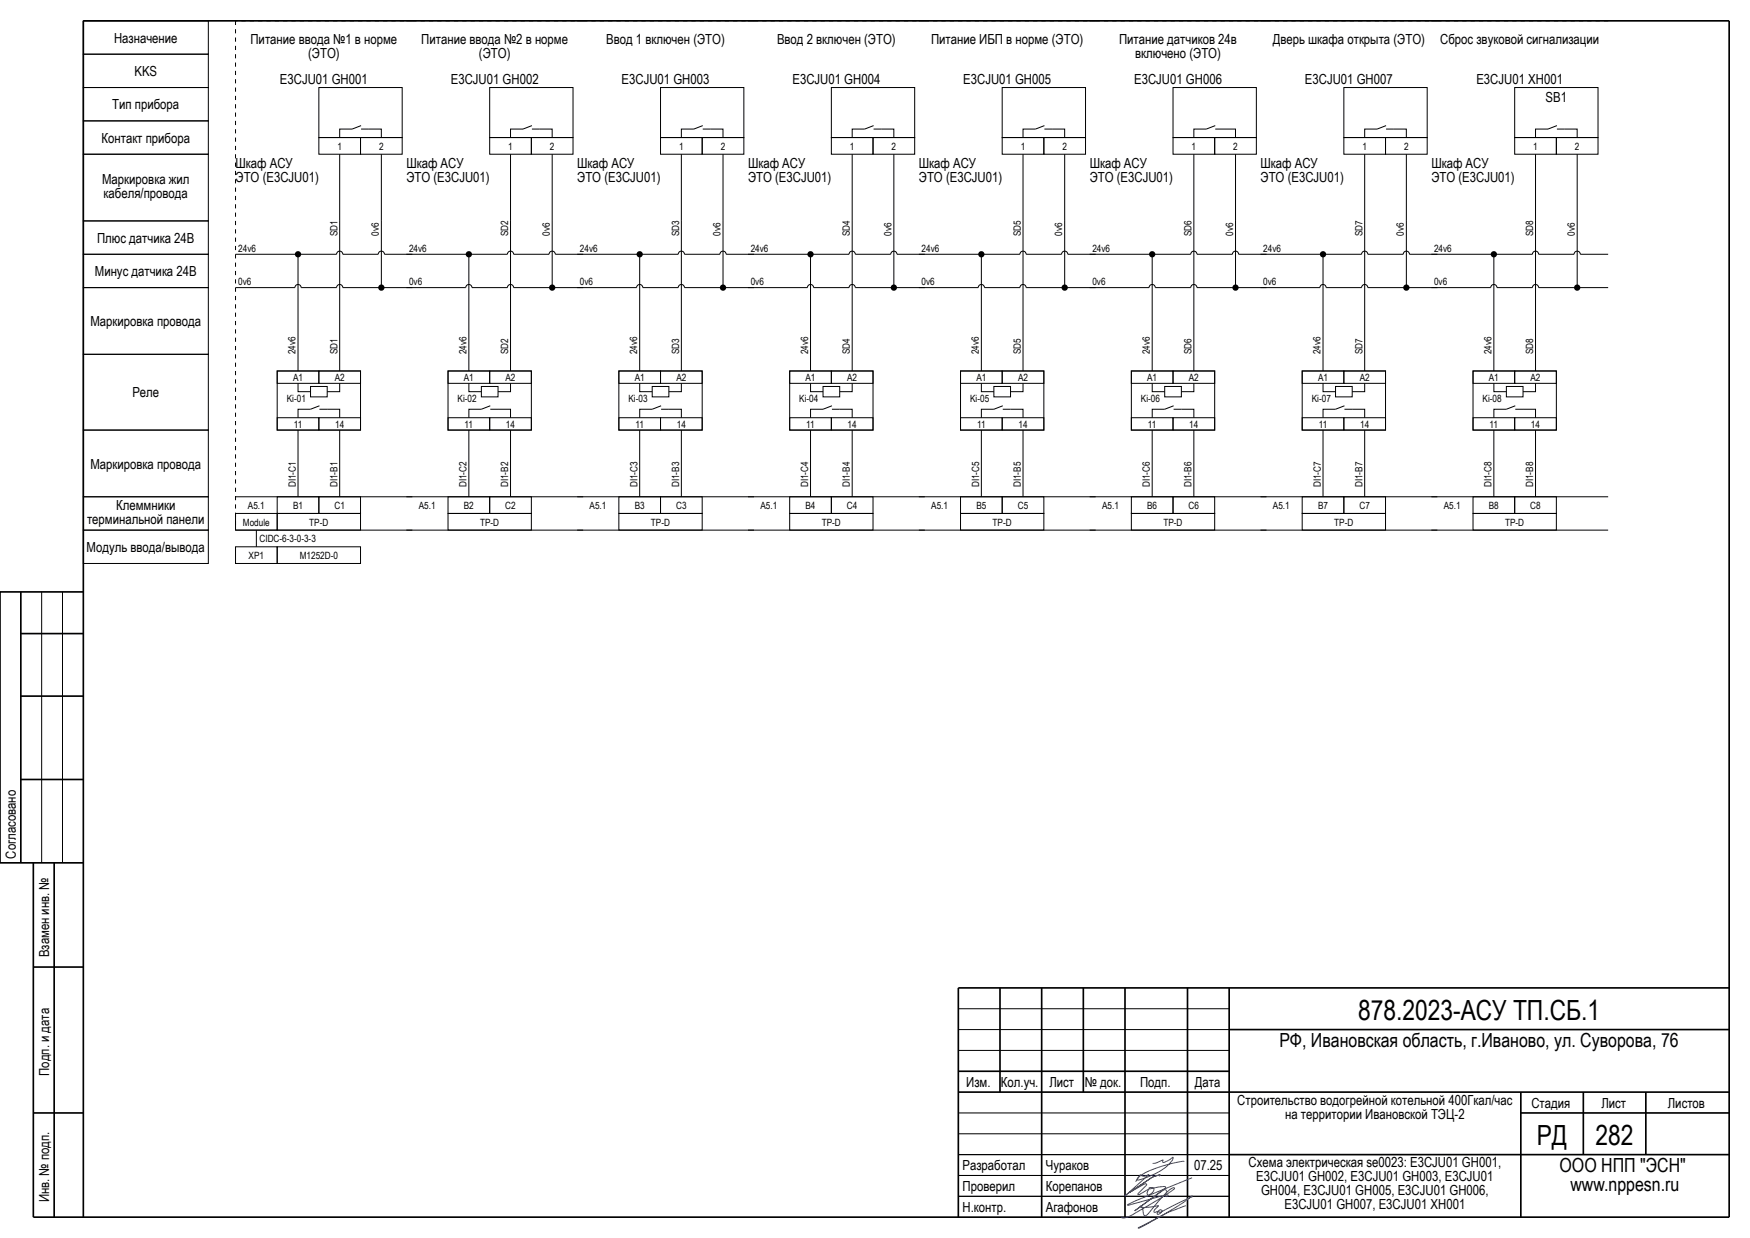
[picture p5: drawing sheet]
<svg xmlns="http://www.w3.org/2000/svg" width="420mm" height="297mm" viewBox="0 0 420 297" stroke-linecap="round" stroke-linejoin="round" font-family="sans-serif">
<g fill="#000" stroke="#000" stroke-width=".24">
<path d="M81.5 37v16zM91.5 37v16zM122.5 37v16zM132.5 37v16zM163.5 37v16zM173.5 37v16zM204.5 37v16zM214.5 37v16zM245.5 37v16zM255.5 37v16zM286.5 37v16zM296.5 37v16z"/>
<path d="M327.5 37v16zM337.5 37v16zM368.5 37v16zM378.5 37v16zM81.5 53v36zM91.5 53v15.6zM122.5 53v36zM132.5 53v15.6zM163.5 53v36zM173.5 53v15.6zM204.5 53v36zM214.5 53v15.6z"/>
<path d="M245.5 53v36zM255.5 53v15.6zM286.5 53v36zM296.5 53v15.6zM327.5 53v36zM337.5 53v15.6zM368.5 53v36zM378.5 53v15.6zM56.5 69h14.3zM56.5 61h24.3zM71.5 61.4v27.6zM72.3 69h8.5z"/>
<path d="M82.3 61h8.5zM82.3 69h16.7zM92.3 61h6.7zM97.5 69h14.3zM97.5 61h24.3zM112.5 61.4v27.6zM113.3 69h8.5zM123.3 61h8.5zM123.3 69h16.7zM133.3 61h6.7zM138.5 69h14.3zM138.5 61h24.3z"/>
<path d="M153.5 61.4v27.6zM154.3 69h8.5zM164.3 61h8.5zM164.3 69h16.7zM174.3 61h6.7zM179.5 69h14.3zM179.5 61h24.3zM194.5 61.4v27.6zM195.3 69h8.5zM205.3 61h8.5zM205.3 69h16.7zM215.3 61h6.7z"/>
<path d="M220.5 69h14.3zM220.5 61h24.3zM235.5 61.4v27.6zM236.3 69h8.5zM246.3 61h8.5zM246.3 69h16.7zM256.3 61h6.7zM261.5 69h14.3zM261.5 61h24.3zM276.5 61.4v27.6zM277.3 69h8.5zM287.3 61h8.5z"/>
<path d="M287.3 69h16.7zM297.3 61h6.7zM302.5 69h14.3zM302.5 61h24.3zM317.5 61.4v27.6zM318.3 69h8.5zM328.3 61h8.5zM328.3 69h16.7zM338.3 61h6.7zM343.5 69h14.3zM343.5 61h24.3zM358.5 61.4v27.6z"/>
<path d="M359.3 69h8.5zM369.3 61h8.5zM369.3 69h16.7zM379.3 61h6.7zM56.5 119.2h42.5zM71.5 103.2v16zM81.5 103.2v16zM97.5 119.2h42.5zM112.5 103.2v16zM122.5 103.2v16zM138.5 119.2h42.5zM153.5 103.2v16z"/>
<path d="M163.5 103.2v16zM179.5 119.2h42.5zM194.5 103.2v16zM204.5 103.2v16zM220.5 119.2h42.5zM235.5 103.2v16zM245.5 103.2v16zM261.5 119.2h42.5zM276.5 103.2v16zM286.5 103.2v16zM302.5 119.2h42.5zM317.5 103.2v16z"/>
<path d="M327.5 103.2v16zM343.5 119.2h42.5zM358.5 103.2v16zM368.5 103.2v16zM56.5 127.2h42.5zM61.5 127.2v4zM97.5 127.2h42.5zM138.5 127.2h42.5zM179.5 127.2h42.5zM220.5 127.2h42.5zM261.5 127.2h42.5zM302.5 127.2h42.5z"/>
<path d="M343.5 127.2h42.5zM10 142v65zM15 142v65zM230 252h65zM230 247h65zM230 242h65zM230 277h65zM230 272h65zM230 267h65zM230 287h65zM230 282h65z"/>
</g>
<g fill="#000" stroke="#000" stroke-width=".4">
<path d="M20 5h395zM5 152h15zM5 167h15zM5 187h15zM5 142v65zM8 207v85zM13 207v85zM8 232h12zM230 237h185zM230 257h65zM295 247h120zM8 267h12z"/>
<path d="M230 262h185zM240 237v25zM260 237v25zM295 277h120zM365 267h50zM380 262v15zM395 262v15zM8 292h407zM20 5v287zM230 237v55zM250 237v55zM270 237v55z"/>
<path d="M285 237v55zM295 237v55zM365 262v30zM415 5v287z"/>
</g>
<path d="M20 142h-20v65h20" fill="none" stroke="#000" stroke-width=".4"/>
<path d="M284.2 278.7l-.1-.1a26.7 26.7 0 0 0-10.8 3.7l-.4 .8a14 14 0 0 0 8.5-4.9l.1-.6-2.1 1.3a.32 .32 0 0 1-.4-.2 .32 .32 0 0 1 .1-.4l-1.5 .7-1 .1M284.6 289.2a74 74 0 0 0-11.4 5.4l1.9-.9 4.7-2.6 6.4-4.1-.1 .1-7.4 3.7h-.4a.34 .34 0 0 1-.1-.4 .34 .34 0 0 1 .5-.1 .34 .34 0 0 1 .1 .4 .74 .74 0 0 1-1.1 .5l.4-.6h-.2a.72 .72 0 0 1-1 .1l1-1.5a9.8 9.8 0 0 1-4.2 .3v-.2a.9 .9 0 0 1 .6 1.2l.1 .4a.57 .57 0 0 0 .2 .7 .57 .57 0 0 0 .8-.2l1.1-1.3a20.9 20.9 0 0 1 4.9-5.1h.4l.1 .1-3.4 2.4-5.3 3.1a6.1 6.1 0 0 1-3.9 1.6v-.4M286.1 282.5l-13.4 5.5-2.1 1.1 9.4-2.5a.25 .25 0 0 1 .3 .2 .25 .25 0 0 1-.3 .3l-.3-.5 .3-.5a.48 .48 0 0 0-.1-.6 .48 .48 0 0 0-.6-.1l-7 5.1 7.5-5.6-.2-.2-.3-.1-3.4 .6-.1-.1a.65 .65 0 0 1 1 0 .65 .65 0 0 1-.2 1l-.8 .6a.48 .48 0 0 1-.5-.3 .48 .48 0 0 1 .1-.6l.2-.5-2.2 1.3-.3-.1 2.1-2.3a.56 .56 0 0 0-.9 .1l-3.2 1.8 5.3-3.6 2-.6-2 .6-6.4 4.4 5.7-5.1a1.72 1.72 0 0 1-2 .1l-1.1 1.6" fill="none" stroke="#00f" stroke-width=".24"/>
<path d="M56.5 5v122.2zM56.5 5h42.5zM97.5 5h42.5zM138.5 5h42.5zM179.5 5h42.5zM220.5 5h42.5zM261.5 5h42.5zM302.5 5h42.5zM343.5 5h42.5z" fill="#000" stroke="#000" stroke-width=".24" stroke-dasharray="1 1" stroke-linecap="butt"/>
<g fill="none" stroke="#000" stroke-width=".24">
<path d="M20 13h30v8h-30zM20 5h30v8h-30zM20 37h30v16h-30zM20 29h30v8h-30zM20 21h30v8h-30zM76.5 33h10v4h-10zM76.5 21h20v12h-20zM86.5 33h10v4h-10zM86.7 30.1l-2.2 .9h-3v2M86.7 31h4.8v2M117.5 33h10v4h-10zM117.5 21h20v12h-20z"/>
<path d="M127.5 33h10v4h-10zM127.7 30.1l-2.2 .9h-3v2M127.7 31h4.8v2M158.5 33h10v4h-10zM158.5 21h20v12h-20zM168.5 33h10v4h-10zM168.7 30.1l-2.2 .9h-3v2M168.7 31h4.8v2M199.5 33h10v4h-10zM199.5 21h20v12h-20zM209.5 33h10v4h-10zM209.7 30.1l-2.2 .9h-3v2"/>
<path d="M209.7 31h4.8v2M240.5 33h10v4h-10zM240.5 21h20v12h-20zM250.5 33h10v4h-10zM250.7 30.1l-2.2 .9h-3v2M250.7 31h4.8v2M281.5 33h10v4h-10zM281.5 21h20v12h-20zM291.5 33h10v4h-10zM291.7 30.1l-2.2 .9h-3v2M291.7 31h4.8v2M322.5 33h10v4h-10z"/>
<path d="M322.5 21h20v12h-20zM332.5 33h10v4h-10zM332.7 30.1l-2.2 .9h-3v2M332.7 31h4.8v2M363.5 33h10v4h-10zM363.5 21h20v12h-20zM373.5 33h10v4h-10zM373.7 30.1l-2.2 .9h-3v2M373.7 31h4.8v2M20 53h30v8h-30zM20 69h30v16h-30zM20 61h30v8h-30z"/>
<path d="M70.8 69a.75 .75 0 0 1 .7-.7 .75 .75 0 0 1 .8 .7M80.8 61a.75 .75 0 0 1 .7-.7 .75 .75 0 0 1 .8 .7M80.8 69a.75 .75 0 0 1 .7-.7 .75 .75 0 0 1 .8 .7M90.8 61a.75 .75 0 0 1 .7-.7 .75 .75 0 0 1 .8 .7M111.8 69a.75 .75 0 0 1 .7-.7 .75 .75 0 0 1 .8 .7M121.8 61a.75 .75 0 0 1 .7-.7 .75 .75 0 0 1 .8 .7M121.8 69a.75 .75 0 0 1 .7-.7 .75 .75 0 0 1 .8 .7M131.8 61a.75 .75 0 0 1 .7-.7 .75 .75 0 0 1 .8 .7M152.8 69a.75 .75 0 0 1 .7-.7 .75 .75 0 0 1 .8 .7M162.8 61a.75 .75 0 0 1 .7-.7 .75 .75 0 0 1 .8 .7M162.8 69a.75 .75 0 0 1 .7-.7 .75 .75 0 0 1 .8 .7M172.8 61a.75 .75 0 0 1 .7-.7 .75 .75 0 0 1 .8 .7"/>
<path d="M193.8 69a.75 .75 0 0 1 .7-.7 .75 .75 0 0 1 .8 .7M203.8 61a.75 .75 0 0 1 .7-.7 .75 .75 0 0 1 .8 .7M203.8 69a.75 .75 0 0 1 .7-.7 .75 .75 0 0 1 .8 .7M213.8 61a.75 .75 0 0 1 .7-.7 .75 .75 0 0 1 .8 .7M234.8 69a.75 .75 0 0 1 .7-.7 .75 .75 0 0 1 .8 .7M244.8 61a.75 .75 0 0 1 .7-.7 .75 .75 0 0 1 .8 .7M244.8 69a.75 .75 0 0 1 .7-.7 .75 .75 0 0 1 .8 .7M254.8 61a.75 .75 0 0 1 .7-.7 .75 .75 0 0 1 .8 .7M275.8 69a.75 .75 0 0 1 .7-.7 .75 .75 0 0 1 .8 .7M285.8 61a.75 .75 0 0 1 .7-.7 .75 .75 0 0 1 .8 .7M285.8 69a.75 .75 0 0 1 .7-.7 .75 .75 0 0 1 .8 .7M295.8 61a.75 .75 0 0 1 .7-.7 .75 .75 0 0 1 .8 .7"/>
<path d="M316.8 69a.75 .75 0 0 1 .7-.7 .75 .75 0 0 1 .8 .7M326.8 61a.75 .75 0 0 1 .7-.7 .75 .75 0 0 1 .8 .7M326.8 69a.75 .75 0 0 1 .7-.7 .75 .75 0 0 1 .8 .7M336.8 61a.75 .75 0 0 1 .7-.7 .75 .75 0 0 1 .8 .7M357.8 69a.75 .75 0 0 1 .7-.7 .75 .75 0 0 1 .8 .7M367.8 61a.75 .75 0 0 1 .7-.7 .75 .75 0 0 1 .8 .7M367.8 69a.75 .75 0 0 1 .7-.7 .75 .75 0 0 1 .8 .7M377.8 61a.75 .75 0 0 1 .7-.7 .75 .75 0 0 1 .8 .7M20 85h30v18.2h-30zM66.5 89h20v14.2h-20zM66.5 89h10v3h-10zM71.5 92v2h3"/>
<path d="M74.5 92.7h4v2.5h-4zM76.5 89h10v3h-10zM76.7 97.4l-2.2 .8h-3v2M76.7 98.2h4.8v2M81.5 92v2h-3M107.5 89h20v14.2h-20zM107.5 89h10v3h-10zM112.5 92v2h3M115.5 92.7h4v2.5h-4zM117.5 89h10v3h-10zM117.7 97.4l-2.2 .8h-3v2M117.7 98.2h4.8v2"/>
<path d="M122.5 92v2h-3M148.5 89h20v14.2h-20zM148.5 89h10v3h-10zM153.5 92v2h3M156.5 92.7h4v2.5h-4zM158.5 89h10v3h-10zM158.7 97.4l-2.2 .8h-3v2M158.7 98.2h4.8v2M163.5 92v2h-3M189.5 89h20v14.2h-20zM189.5 89h10v3h-10zM194.5 92v2h3"/>
<path d="M197.5 92.7h4v2.5h-4zM199.5 89h10v3h-10zM199.7 97.4l-2.2 .8h-3v2M199.7 98.2h4.8v2M204.5 92v2h-3M230.5 89h20v14.2h-20zM230.5 89h10v3h-10zM235.5 92v2h3M238.5 92.7h4v2.5h-4zM240.5 89h10v3h-10zM240.7 97.4l-2.2 .8h-3v2M240.7 98.2h4.8v2"/>
<path d="M245.5 92v2h-3M271.5 89h20v14.2h-20zM271.5 89h10v3h-10zM276.5 92v2h3M279.5 92.7h4v2.5h-4zM281.5 89h10v3h-10zM281.7 97.4l-2.2 .8h-3v2M281.7 98.2h4.8v2M286.5 92v2h-3M312.5 89h20v14.2h-20zM312.5 89h10v3h-10zM317.5 92v2h3"/>
<path d="M320.5 92.7h4v2.5h-4zM322.5 89h10v3h-10zM322.7 97.4l-2.2 .8h-3v2M322.7 98.2h4.8v2M327.5 92v2h-3M353.5 89h20v14.2h-20zM353.5 89h10v3h-10zM358.5 92v2h3M361.5 92.7h4v2.5h-4zM363.5 89h10v3h-10zM363.7 97.4l-2.2 .8h-3v2M363.7 98.2h4.8v2"/>
<path d="M368.5 92v2h-3M20 119.2h30v8h-30zM20 103.2h30v16h-30zM66.5 119.2h10v4h-10zM66.5 100.2h10v3h-10zM76.5 100.2h10v3h-10zM76.5 119.2h10v4h-10zM107.5 119.2h10v4h-10zM107.5 100.2h10v3h-10zM117.5 100.2h10v3h-10zM117.5 119.2h10v4h-10zM148.5 119.2h10v4h-10z"/>
<path d="M148.5 100.2h10v3h-10zM158.5 100.2h10v3h-10zM158.5 119.2h10v4h-10zM189.5 119.2h10v4h-10zM189.5 100.2h10v3h-10zM199.5 100.2h10v3h-10zM199.5 119.2h10v4h-10zM230.5 119.2h10v4h-10zM230.5 100.2h10v3h-10zM240.5 100.2h10v3h-10zM240.5 119.2h10v4h-10zM271.5 119.2h10v4h-10z"/>
<path d="M271.5 100.2h10v3h-10zM281.5 100.2h10v3h-10zM281.5 119.2h10v4h-10zM312.5 119.2h10v4h-10zM312.5 100.2h10v3h-10zM322.5 100.2h10v3h-10zM322.5 119.2h10v4h-10zM353.5 119.2h10v4h-10zM353.5 100.2h10v3h-10zM363.5 100.2h10v3h-10zM363.5 119.2h10v4h-10zM20 127.2h30v8h-30z"/>
<path d="M56.5 123.2h10v4h-10zM56.5 131.2h10v4h-10zM66.5 131.2h20v4h-20zM66.5 123.2h20v4h-20zM107.5 123.2h20v4h-20zM148.5 123.2h20v4h-20zM189.5 123.2h20v4h-20zM230.5 123.2h20v4h-20zM271.5 123.2h20v4h-20zM312.5 123.2h20v4h-20zM353.5 123.2h20v4h-20z"/>
</g>
<g fill="none" stroke="#000" stroke-width=".7" stroke-linecap="butt">
<circle cx="71.5" cy="61" r=".4"/>
<circle cx="91.5" cy="69" r=".4"/>
<circle cx="112.5" cy="61" r=".4"/>
<circle cx="132.5" cy="69" r=".4"/>
<circle cx="153.5" cy="61" r=".4"/>
<circle cx="173.5" cy="69" r=".4"/>
<circle cx="194.5" cy="61" r=".4"/>
<circle cx="214.5" cy="69" r=".4"/>
<circle cx="235.5" cy="61" r=".4"/>
<circle cx="255.5" cy="69" r=".4"/>
<circle cx="276.5" cy="61" r=".4"/>
<circle cx="296.5" cy="69" r=".4"/>
<circle cx="317.5" cy="61" r=".4"/>
<circle cx="337.5" cy="69" r=".4"/>
<circle cx="358.5" cy="61" r=".4"/>
<circle cx="378.5" cy="69" r=".4"/>
</g>
<g font-size="6.7">
<text x="325.9" y="244.6">878.2023-АСУ ТП.СБ.1</text>
<text x="368.8" y="274.7">РД</text>
<text x="382.9" y="274.6">282</text>
</g>
<g font-size="4.7">
<text x="307" y="251.1">РФ, Ивановская область, г.Иваново, ул. Суворова, 76</text>
<text x="374.3" y="281.1">ООО НПП &quot;ЭСН&quot;</text>
<text x="376.9" y="285.8">www.nppesn.ru</text>
</g>
<g font-size="3.3">
<text x="27.4" y="10.3">Назначение</text>
<text x="60.1" y="10.5">Питание ввода №1 в норме</text>
<text x="101.1" y="10.5">Питание ввода №2 в норме</text>
<text x="145.5" y="10.5">Ввод 1 включен (ЭТО)</text>
<text x="186.5" y="10.5">Ввод 2 включен (ЭТО)</text>
<text x="223.4" y="10.5">Питание ИБП в норме (ЭТО)</text>
<text x="268.6" y="10.5">Питание датчиков 24в</text>
<text x="305.4" y="10.5">Дверь шкафа открыта (ЭТО)</text>
<text x="345.6" y="10.5">Сброс звуковой сигнализации</text>
<text x="73.9" y="13.8">(ЭТО)</text>
<text x="114.9" y="13.8">(ЭТО)</text>
<text x="272.4" y="13.8">включено (ЭТО)</text>
<text x="32.3" y="18.3">KKS</text>
<text x="67.2" y="20.2">E3CJU01 GH001</text>
<text x="108.2" y="20.2">E3CJU01 GH002</text>
<text x="149.2" y="20.2">E3CJU01 GH003</text>
<text x="190.2" y="20.2">E3CJU01 GH004</text>
<text x="231.2" y="20.2">E3CJU01 GH005</text>
<text x="272.2" y="20.2">E3CJU01 GH006</text>
<text x="313.2" y="20.2">E3CJU01 GH007</text>
<text x="354.3" y="20.2">E3CJU01 XH001</text>
<text x="27" y="26.2">Тип прибора</text>
<text x="370.9" y="24.4">SB1</text>
<text x="24.4" y="34.2">Контакт прибора</text>
<text x="56.5" y="40.3">Шкаф АСУ</text>
<text x="97.5" y="40.3">Шкаф АСУ</text>
<text x="138.5" y="40.3">Шкаф АСУ</text>
<text x="179.5" y="40.3">Шкаф АСУ</text>
<text x="220.5" y="40.3">Шкаф АСУ</text>
<text x="261.5" y="40.3">Шкаф АСУ</text>
<text x="302.5" y="40.3">Шкаф АСУ</text>
<text x="343.5" y="40.3">Шкаф АСУ</text>
<text x="24.5" y="44.2">Маркировка жил</text>
<text x="24.9" y="47.6">кабеля/провода</text>
<text x="56.5" y="43.7">ЭТО (E3CJU01)</text>
<text x="97.5" y="43.7">ЭТО (E3CJU01)</text>
<text x="138.5" y="43.7">ЭТО (E3CJU01)</text>
<text x="179.5" y="43.7">ЭТО (E3CJU01)</text>
<text x="220.5" y="43.7">ЭТО (E3CJU01)</text>
<text x="261.5" y="43.7">ЭТО (E3CJU01)</text>
<text x="302.5" y="43.7">ЭТО (E3CJU01)</text>
<text x="343.5" y="43.7">ЭТО (E3CJU01)</text>
<text x="23.3" y="58.3">Плюс датчика 24В</text>
<text x="22.8" y="66.3">Минус датчика 24В</text>
<text x="21.7" y="78.3">Маркировка провода</text>
<text x="31.8" y="95.3">Реле</text>
<text x="21.7" y="112.5">Маркировка провода</text>
<text x="20.9" y="125.8">терминальной панели</text>
<text x="27.9" y="122.4">Клеммники</text>
<text x="20.8" y="132.4">Модуль ввода/вывода</text>
<text x="3.8" y="206" transform="rotate(-90 3.8 206)">Согласовано</text>
<text x="11.8" y="229.7" transform="rotate(-90 11.8 229.7)">Взамен инв. №</text>
<text x="11.8" y="258.1" transform="rotate(-90 11.8 258.1)">Подп. и дата</text>
<text x="231.9" y="260.8">Изм.</text>
<text x="240.2" y="260.8">Кол.уч.</text>
<text x="251.8" y="260.8">Лист</text>
<text x="260.4" y="260.8">№ док.</text>
<text x="273.6" y="260.8">Подп.</text>
<text x="286.8" y="260.8">Дата</text>
<text x="296.9" y="265.1">Строительство водогрейной котельной 400Гкал/час</text>
<text x="308.4" y="268.4">на территории Ивановской ТЭЦ-2</text>
<text x="367.5" y="265.8">Стадия</text>
<text x="384.3" y="265.8">Лист</text>
<text x="400.3" y="265.8">Листов</text>
<text x="231" y="280.7">Разработал</text>
<text x="251" y="280.8">Чураков</text>
<text x="286.6" y="280.8">07.25</text>
<text x="299.7" y="280.1">Схема электрическая se0023: E3CJU01 GH001,</text>
<text x="231" y="285.8">Проверил</text>
<text x="251" y="285.8">Корепанов</text>
<text x="301.5" y="283.4">E3CJU01 GH002, E3CJU01 GH003, E3CJU01</text>
<text x="302.7" y="286.7">GH004, E3CJU01 GH005, E3CJU01 GH006,</text>
<text x="11.8" y="288.5" transform="rotate(-90 11.8 288.5)">Инв. № подп.</text>
<text x="231" y="290.8">Н.контр.</text>
<text x="251" y="290.8">Агафонов</text>
<text x="308.3" y="290.1">E3CJU01 GH007, E3CJU01 XH001</text>
</g>
<g font-size="2.4">
<text x="81" y="35.9">1</text>
<text x="91" y="35.9">2</text>
<text x="122" y="35.9">1</text>
<text x="132" y="35.9">2</text>
<text x="163" y="35.9">1</text>
<text x="173" y="35.9">2</text>
<text x="204" y="35.9">1</text>
<text x="214" y="35.9">2</text>
<text x="245" y="35.9">1</text>
<text x="255" y="35.9">2</text>
<text x="286" y="35.9">1</text>
<text x="296" y="35.9">2</text>
<text x="327" y="35.9">1</text>
<text x="337" y="35.9">2</text>
<text x="368" y="35.9">1</text>
<text x="378" y="35.9">2</text>
<text x="81" y="56.6" transform="rotate(-90 81 56.6)">SD1</text>
<text x="91" y="56.6" transform="rotate(-90 91 56.6)">0v6</text>
<text x="122" y="56.6" transform="rotate(-90 122 56.6)">SD2</text>
<text x="132" y="56.6" transform="rotate(-90 132 56.6)">0v6</text>
<text x="163" y="56.6" transform="rotate(-90 163 56.6)">SD3</text>
<text x="173" y="56.6" transform="rotate(-90 173 56.6)">0v6</text>
<text x="204" y="56.6" transform="rotate(-90 204 56.6)">SD4</text>
<text x="214" y="56.6" transform="rotate(-90 214 56.6)">0v6</text>
<text x="245" y="56.6" transform="rotate(-90 245 56.6)">SD5</text>
<text x="255" y="56.6" transform="rotate(-90 255 56.6)">0v6</text>
<text x="286" y="56.6" transform="rotate(-90 286 56.6)">SD6</text>
<text x="296" y="56.6" transform="rotate(-90 296 56.6)">0v6</text>
<text x="327" y="56.6" transform="rotate(-90 327 56.6)">SD7</text>
<text x="337" y="56.6" transform="rotate(-90 337 56.6)">0v6</text>
<text x="368" y="56.6" transform="rotate(-90 368 56.6)">SD8</text>
<text x="378" y="56.6" transform="rotate(-90 378 56.6)">0v6</text>
<text x="57.2" y="60.4">24v6</text>
<text x="98.2" y="60.4">24v6</text>
<text x="139.2" y="60.4">24v6</text>
<text x="180.2" y="60.4">24v6</text>
<text x="221.2" y="60.4">24v6</text>
<text x="262.2" y="60.4">24v6</text>
<text x="303.2" y="60.4">24v6</text>
<text x="344.2" y="60.4">24v6</text>
<text x="57.2" y="68.4">0v6</text>
<text x="98.2" y="68.4">0v6</text>
<text x="139.2" y="68.4">0v6</text>
<text x="180.2" y="68.4">0v6</text>
<text x="221.2" y="68.4">0v6</text>
<text x="262.2" y="68.4">0v6</text>
<text x="303.2" y="68.4">0v6</text>
<text x="344.2" y="68.4">0v6</text>
<text x="71" y="85" transform="rotate(-90 71 85)">24v6</text>
<text x="81" y="85" transform="rotate(-90 81 85)">SD1</text>
<text x="112" y="85" transform="rotate(-90 112 85)">24v6</text>
<text x="122" y="85" transform="rotate(-90 122 85)">SD2</text>
<text x="153" y="85" transform="rotate(-90 153 85)">24v6</text>
<text x="163" y="85" transform="rotate(-90 163 85)">SD3</text>
<text x="194" y="85" transform="rotate(-90 194 85)">24v6</text>
<text x="204" y="85" transform="rotate(-90 204 85)">SD4</text>
<text x="235" y="85" transform="rotate(-90 235 85)">24v6</text>
<text x="245" y="85" transform="rotate(-90 245 85)">SD5</text>
<text x="276" y="85" transform="rotate(-90 276 85)">24v6</text>
<text x="286" y="85" transform="rotate(-90 286 85)">SD6</text>
<text x="317" y="85" transform="rotate(-90 317 85)">24v6</text>
<text x="327" y="85" transform="rotate(-90 327 85)">SD7</text>
<text x="358" y="85" transform="rotate(-90 358 85)">24v6</text>
<text x="368" y="85" transform="rotate(-90 368 85)">SD8</text>
<text x="70.3" y="91.4">A1</text>
<text x="80.3" y="91.4">A2</text>
<text x="111.3" y="91.4">A1</text>
<text x="121.3" y="91.4">A2</text>
<text x="152.3" y="91.4">A1</text>
<text x="162.3" y="91.4">A2</text>
<text x="193.3" y="91.4">A1</text>
<text x="203.3" y="91.4">A2</text>
<text x="234.3" y="91.4">A1</text>
<text x="244.3" y="91.4">A2</text>
<text x="275.3" y="91.4">A1</text>
<text x="285.3" y="91.4">A2</text>
<text x="316.3" y="91.4">A1</text>
<text x="326.3" y="91.4">A2</text>
<text x="357.3" y="91.4">A1</text>
<text x="367.3" y="91.4">A2</text>
<text x="68.8" y="96.4">Ki-01</text>
<text x="109.8" y="96.4">Ki-02</text>
<text x="150.8" y="96.4">Ki-03</text>
<text x="191.8" y="96.4">Ki-04</text>
<text x="232.8" y="96.4">Ki-05</text>
<text x="273.8" y="96.4">Ki-06</text>
<text x="314.8" y="96.4">Ki-07</text>
<text x="355.8" y="96.4">Ki-08</text>
<text x="70.5" y="102.6">11</text>
<text x="80.4" y="102.6">14</text>
<text x="111.5" y="102.6">11</text>
<text x="121.4" y="102.6">14</text>
<text x="152.5" y="102.6">11</text>
<text x="162.4" y="102.6">14</text>
<text x="193.5" y="102.6">11</text>
<text x="203.4" y="102.6">14</text>
<text x="234.5" y="102.6">11</text>
<text x="244.4" y="102.6">14</text>
<text x="275.5" y="102.6">11</text>
<text x="285.4" y="102.6">14</text>
<text x="316.5" y="102.6">11</text>
<text x="326.4" y="102.6">14</text>
<text x="357.5" y="102.6">11</text>
<text x="367.4" y="102.6">14</text>
<text x="71" y="116.9" transform="rotate(-90 71 116.9)">DI1-C1</text>
<text x="81" y="116.9" transform="rotate(-90 81 116.9)">DI1-B1</text>
<text x="112" y="116.9" transform="rotate(-90 112 116.9)">DI1-C2</text>
<text x="122" y="116.9" transform="rotate(-90 122 116.9)">DI1-B2</text>
<text x="153" y="116.9" transform="rotate(-90 153 116.9)">DI1-C3</text>
<text x="163" y="116.9" transform="rotate(-90 163 116.9)">DI1-B3</text>
<text x="194" y="116.9" transform="rotate(-90 194 116.9)">DI1-C4</text>
<text x="204" y="116.9" transform="rotate(-90 204 116.9)">DI1-B4</text>
<text x="235" y="116.9" transform="rotate(-90 235 116.9)">DI1-C5</text>
<text x="245" y="116.9" transform="rotate(-90 245 116.9)">DI1-B5</text>
<text x="276" y="116.9" transform="rotate(-90 276 116.9)">DI1-C6</text>
<text x="286" y="116.9" transform="rotate(-90 286 116.9)">DI1-B6</text>
<text x="317" y="116.9" transform="rotate(-90 317 116.9)">DI1-C7</text>
<text x="327" y="116.9" transform="rotate(-90 327 116.9)">DI1-B7</text>
<text x="358" y="116.9" transform="rotate(-90 358 116.9)">DI1-C8</text>
<text x="368" y="116.9" transform="rotate(-90 368 116.9)">DI1-B8</text>
<text x="59.5" y="122.1">A5.1</text>
<text x="70.3" y="122.1">B1</text>
<text x="80.3" y="122.1">C1</text>
<text x="100.5" y="122.1">A5.1</text>
<text x="111.3" y="122.1">B2</text>
<text x="121.3" y="122.1">C2</text>
<text x="141.5" y="122.1">A5.1</text>
<text x="152.3" y="122.1">B3</text>
<text x="162.3" y="122.1">C3</text>
<text x="182.5" y="122.1">A5.1</text>
<text x="193.3" y="122.1">B4</text>
<text x="203.3" y="122.1">C4</text>
<text x="223.5" y="122.1">A5.1</text>
<text x="234.3" y="122.1">B5</text>
<text x="244.3" y="122.1">C5</text>
<text x="264.5" y="122.1">A5.1</text>
<text x="275.3" y="122.1">B6</text>
<text x="285.3" y="122.1">C6</text>
<text x="305.5" y="122.1">A5.1</text>
<text x="316.3" y="122.1">B7</text>
<text x="326.3" y="122.1">C7</text>
<text x="346.5" y="122.1">A5.1</text>
<text x="357.3" y="122.1">B8</text>
<text x="367.3" y="122.1">C8</text>
<text x="58.3" y="126.1">Module</text>
<text x="62.3" y="130.1">CIDC-6-3-0-3-3</text>
<text x="74.2" y="126.1">TP-D</text>
<text x="115.2" y="126.1">TP-D</text>
<text x="156.2" y="126.1">TP-D</text>
<text x="197.2" y="126.1">TP-D</text>
<text x="238.2" y="126.1">TP-D</text>
<text x="279.2" y="126.1">TP-D</text>
<text x="320.2" y="126.1">TP-D</text>
<text x="361.2" y="126.1">TP-D</text>
<text x="59.7" y="134.1">XP1</text>
<text x="71.9" y="134.1">M1252D-0</text>
</g>
</svg>
